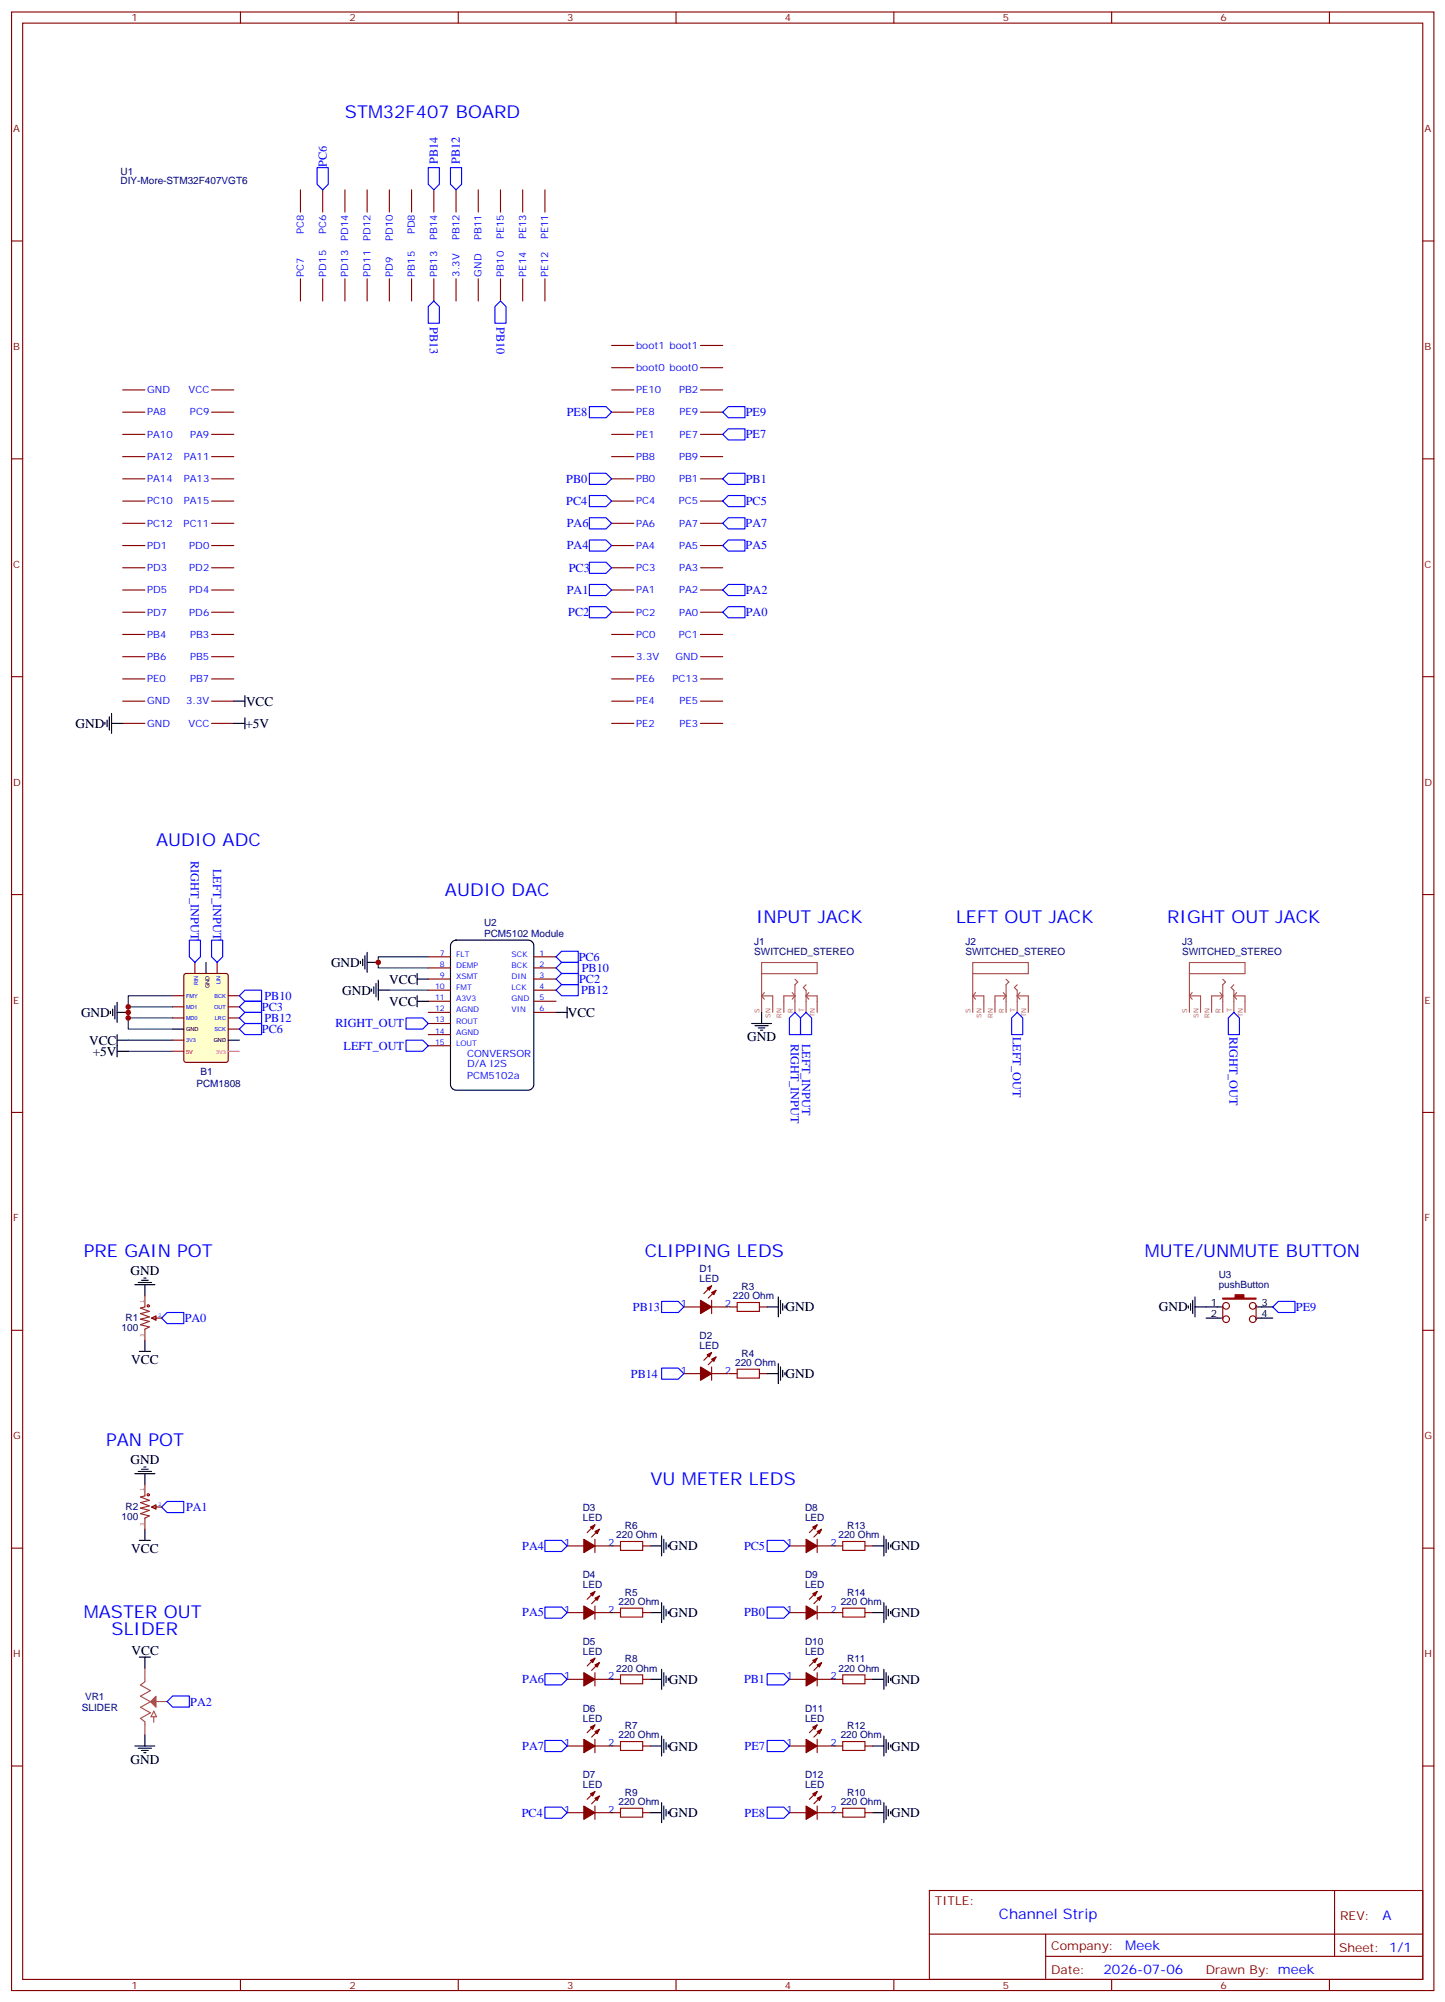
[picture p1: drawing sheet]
<svg xmlns="http://www.w3.org/2000/svg" width="459mm" height="635mm" viewBox="0 0 459 635" stroke-linecap="round" stroke-linejoin="round" font-family="sans-serif">
<g fill="none" stroke="#870000" stroke-width=".35">
<path d="M3.7 3.8h451.5v628h-451.5zM7.2 7.3h444.5v620.9h-444.5zM76.3 3.8v3.5M145.5 3.8v3.5M214.6 3.8v3.5M283.8 3.8v3.5M352.9 3.8v3.5M422.1 3.8v3.5M3.7 76.5h3.5M95.4 60.3v7M102.4 60.3v7M109.5 60.3v7"/>
<path d="M116.6 60.3v7M123.6 60.3v7M130.7 60.3v7M137.7 60.3v7M144.8 60.3v7M151.8 60.3v7M158.9 60.3v7M165.9 60.3v7M173 60.3v7M451.7 76.5h3.5M95.4 88.5v7M102.4 88.5v7"/>
<path d="M109.5 88.5v7M116.6 88.5v7M123.6 88.5v7M130.7 88.5v7M137.7 88.5v7M144.8 88.5v7M151.8 88.5v7M158.9 88.5v7M165.9 88.5v7M173 88.5v7M194.2 109.6h7M194.2 116.7h7"/>
<path d="M222.4 109.6h7M222.4 116.7h7M38.9 123.8h7.1M38.9 130.8h7.1M38.9 137.9h7.1M67.2 123.8h7M67.2 130.8h7M67.2 137.9h7M194.2 123.8h7M194.2 130.8h7M194.2 137.9h7M222.4 123.8h7"/>
<path d="M222.4 130.8h7M222.4 137.9h7M3.7 145.6h3.5M38.9 144.9h7.1M38.9 152h7.1M38.9 159h7.1M67.2 144.9h7M67.2 152h7M67.2 159h7M194.2 144.9h7M194.2 152h7M194.2 159h7"/>
<path d="M222.4 144.9h7M222.4 152h7M222.4 159h7M451.7 145.6h3.5M38.9 166.1h7.1M38.9 173.1h7.1M67.2 166.1h7M67.2 173.1h7M194.2 166.1h7M194.2 173.1h7M222.4 166.1h7M222.4 173.1h7"/>
<path d="M38.9 180.2h7.1M38.9 187.3h7.1M38.9 194.3h7.1M67.2 180.2h7M67.2 187.3h7M67.2 194.3h7M194.2 180.2h7M194.2 187.3h7M194.2 194.3h7M222.4 180.2h7M222.4 187.3h7M222.4 194.3h7"/>
<path d="M3.7 214.8h3.5M38.9 201.4h7.1M38.9 208.4h7.1M38.9 215.5h7.1M67.2 201.4h7M67.2 208.4h7M67.2 215.5h7M194.2 201.4h7M194.2 208.4h7M194.2 215.5h7M222.4 201.4h7M222.4 208.4h7"/>
<path d="M222.4 215.5h7M451.7 214.8h3.5M38.9 222.5h7.1M38.9 229.6h7.1M67.2 222.5h7M67.2 229.6h7M194.2 222.5h7M194.2 229.6h7M222.4 222.5h7M222.4 229.6h7M3.7 283.9h3.5M451.7 283.9h3.5"/>
<path d="M3.7 353.1h3.5M451.7 353.1h3.5M3.7 422.2h3.5M451.7 422.2h3.5M3.7 491.3h3.5M451.7 491.3h3.5M3.7 560.5h3.5M451.7 560.5h3.5M295.1 600h156.6v28.2h-156.6zM295.1 613.9h156.5M332 613.9v14.1M423.7 600v20.9"/>
<path d="M76.3 628.2v3.6M145.5 628.2v3.6M214.6 628.2v3.6M283.8 628.2v3.6M332 620.9h119.6M352.9 628.2v3.6M422.1 628.2v3.6"/>
</g>
<path d="M58.6 309.2l.5-.2h12.7l.6 .4 .1 27.1-.5 .6-12.9 .1-.7-.5-.1-27z" fill="#ffc" stroke="#870000" stroke-width=".35"/>
<g fill="none" stroke="#870000" stroke-width=".35">
<path d="M54.8 319.5h3.5M54.8 316h3.5M61.9 305.4v3.6M68.9 305.4v3.6M72.5 319.5h3.5M72.5 316h3.5M136 303.7h7M136 307.2h7M136 310.7h7M136 314.3h7M136 317.8h7M169.5 303.7h7"/>
<path d="M169.5 307.2h7M169.5 310.7h7M169.5 314.3h7M169.5 317.8h7M54.8 323.1h3.5M54.8 330.1h3.5M72.5 323.1h3.5M72.5 326.6h3.5M136 321.3h7M136 324.8h7M136 328.4h7M136 331.9h7"/>
<path d="M169.5 321.3h7M48.1 418.3l1.4-.7v1.4zM48.1 418.3h3.2M217.1 414.8h5.3M225.9 414.8h5.3M225.9 408.1l-2.5 2.5M225.9 412.7v4.2M227.3 409.5l-2.4 2.5M231.6 414.8h2.4M241.1 414.8h2.5M388.2 414.4v4.3M398.8 414.4v4.3"/>
<path d="M217.1 436h5.3M225.9 433.8v4.3M225.9 436h5.3M225.9 429.3l-2.5 2.4M227.3 430.7l-2.4 2.4M231.6 436h2.4M241.1 436h2.5M48.1 478.3l1.4-.7v1.4zM48.1 478.3h3.2M180.1 490.6h5.2M188.9 490.6h5.3M188.9 483.9l-2.5 2.5"/>
<path d="M188.9 488.5v4.3M190.3 485.4l-2.5 2.4M194.5 490.6h2.5M204 490.6h2.5M250.6 490.6h5.3M259.4 490.6h5.3M259.4 483.9l-2.4 2.5M259.4 488.5v4.3M260.8 485.4l-2.4 2.4M265.1 490.6h2.4M274.6 490.6h2.5M180.1 511.8h5.2"/>
<path d="M188.9 511.8h5.3M188.9 509.7v4.2M188.9 505.1l-2.5 2.5M190.3 506.5l-2.5 2.5M194.5 511.8h2.5M204 511.8h2.5M250.6 511.8h5.3M259.4 511.8h5.3M259.4 509.7v4.2M259.4 505.1l-2.4 2.5M260.8 506.5l-2.4 2.5M265.1 511.8h2.4"/>
<path d="M274.6 511.8h2.5M180.1 533h5.2M188.9 530.9v4.2M188.9 533h5.3M188.9 526.3l-2.5 2.4M190.3 527.7l-2.5 2.5M194.5 533h2.5M204 533h2.5M250.6 533h5.3M259.4 533h5.3M259.4 530.9v4.2M259.4 526.3l-2.4 2.4"/>
<path d="M260.8 527.7l-2.4 2.5M265.1 533h2.4M274.6 533h2.5M180.1 554.1h5.2M188.9 552v4.3M188.9 554.1h5.3M188.9 547.4l-2.5 2.5M190.3 548.9l-2.5 2.4M194.5 554.1h2.5M204 554.1h2.5M250.6 554.1h5.3M259.4 554.1h5.3"/>
<path d="M259.4 552v4.3M259.4 547.4l-2.4 2.5M260.8 548.9l-2.4 2.4M265.1 554.1h2.4M274.6 554.1h2.5M180.1 575.3h5.2M188.9 573.2v4.2M188.9 575.3h5.3M188.9 568.6l-2.5 2.5M190.3 570l-2.5 2.5M194.5 575.3h2.5M204 575.3h2.5"/>
<path d="M250.6 575.3h5.3M259.4 575.3h5.3M259.4 573.2v4.2M259.4 568.6l-2.4 2.5M260.8 570l-2.4 2.5M265.1 575.3h2.4M274.6 575.3h2.5"/>
<circle cx="389.3" cy="414.4" r="1.06"/>
<circle cx="389.3" cy="418.7" r="1.06"/>
<circle cx="397.7" cy="414.4" r="1.06"/>
<circle cx="397.7" cy="418.7" r="1.06"/>
</g>
<g fill="none" stroke="#000" stroke-width=".35">
<path d="M33.3 229.2v.7M34 228.5v2.1M34.7 227.5v4.2M35.4 229.6h3.5M35.4 226.4v6.4M74.2 229.6h3.6M74.2 222.5h3.6M77.8 220.8v3.5M77.8 227.8v3.6M143.6 298.9l1.2-.5h22.9l.9 .2 .6 .7 .3 .8v44.1l-.3 .9-.7 .7-.8 .2h-22.9l-.9-.3-.6-.7-.3-.8v-44.1zM36.5 319.2v4.2M37.2 318.1v6.4"/>
<path d="M65.4 305.4v3.6M114.4 305.1v.7M115.1 304.4v2.1M115.9 303.3v4.3M116.6 305.4h3.5M116.6 302.3v6.3M118 313.9v.7M118.7 313.2v2.1M119.4 312.1v4.3M120.1 314.3h3.5M120.1 311.1v6.3M132.4 310.7h3.6"/>
<path d="M132.4 309v3.5M132.4 316v3.5M132.4 317.8h3.6M180.1 319.5v3.6M35.1 321v.7M35.8 320.3v2.1M37.2 330.1h3.5M37.2 321.3h3.5M37.2 328.4v7M37.2 333.7h3.5M54.8 326.6h3.5M72.5 330.1h3.5"/>
<path d="M176.5 321.3h3.6M238.6 324.8h6.4M239.7 325.5h4.2M240.7 326.2h2.2M241.4 327h.7M241.8 321.3v3.5M42.8 407.7h6.4M43.9 407h4.2M44.9 406.3h2.2M45.6 405.6h.8M46 407.7v3.6M243.6 414.8h3.5"/>
<path d="M247.1 411.6v6.4M247.8 412.7v4.2M248.5 413.7v2.2M249.2 414.4v.7M377.3 414.4v.7M378 413.7v2.2M378.7 412.7v4.2M379.4 414.8h3.5M379.4 411.6v6.4M386.4 414.8h1.4M386.4 418.3h1.4M399.1 414.8h5"/>
<path d="M399.1 418.3h5M44.2 428.9h3.6M46 425.4v3.5M243.6 436h3.5M247.1 432.8v6.3M247.8 433.8v4.3M248.5 434.9v2.1M249.2 435.6v.7M42.8 467.7h6.4M43.9 467h4.2M44.9 466.3h2.2M45.6 465.6h.8"/>
<path d="M46 467.7v3.5M44.2 488.9h3.6M46 485.4v3.5M206.5 490.6h3.5M210 487.5v6.3M210.7 488.5v4.3M211.5 489.6v2.1M212.2 490.3v.7M277.1 490.6h3.5M280.6 487.5v6.3M281.3 488.5v4.3M282 489.6v2.1"/>
<path d="M282.7 490.3v.7M206.5 511.8h3.5M210 508.6v6.4M210.7 509.7v4.2M211.5 510.8v2.1M212.2 511.5v.7M277.1 511.8h3.5M280.6 508.6v6.4M281.3 509.7v4.2M282 510.8v2.1M282.7 511.5v.7M44.2 525.9h3.6"/>
<path d="M46 525.9v3.5M206.5 533h3.5M210 529.8v6.4M210.7 530.9v4.2M211.5 531.9v2.1M212.2 532.6v.7M277.1 533h3.5M280.6 529.8v6.4M281.3 530.9v4.2M282 531.9v2.1M282.7 532.6v.7M42.8 554.1h6.4"/>
<path d="M43.9 554.8h4.2M44.9 555.6h2.2M45.6 556.3h.8M46 550.6v3.5M206.5 554.1h3.5M210 551v6.3M210.7 552v4.3M211.5 553.1v2.1M212.2 553.8v.7M277.1 554.1h3.5M280.6 551v6.3M281.3 552v4.3"/>
<path d="M282 553.1v2.1M282.7 553.8v.7M206.5 575.3h3.5M210 572.1v6.4M210.7 573.2v4.2M211.5 574.3v2.1M212.2 575v.7M277.1 575.3h3.5M280.6 572.1v6.4M281.3 573.2v4.2M282 574.3v2.1M282.7 575v.7"/>
</g>
<path d="M54.8 333.7h3.5" fill="none" stroke="#f00" stroke-width=".35"/>
<path d="M72.5 333.7h3.5" fill="none" stroke="#f0f" stroke-width=".35"/>
<g fill="#870000" stroke="#870000" stroke-width=".35">
<path d="M222.4 412.7l3.5 2.1-3.5 2.1z"/>
<path d="M225.9 410.2l1.4-.7-.7 1.4z"/>
<path d="M224.5 408.8l1.4-.7-.7 1.4z"/>
<path d="M222.4 433.8l3.5 2.2-3.5 2.1z"/>
<path d="M225.9 431.4l1.4-.7-.7 1.4z"/>
<path d="M224.5 430l1.4-.7-.7 1.4z"/>
<path d="M185.3 488.5l3.6 2.1-3.6 2.2z"/>
<path d="M188.9 486.1l1.4-.7-.7 1.4z"/>
<path d="M187.5 484.6l1.4-.7-.7 1.5z"/>
<path d="M185.3 509.7l3.6 2.1-3.6 2.1z"/>
<path d="M188.9 507.2l1.4-.7-.7 1.4z"/>
<path d="M187.5 505.8l1.4-.7-.7 1.4z"/>
<path d="M185.3 530.9l3.6 2.1-3.6 2.1z"/>
<path d="M188.9 528.4l1.4-.7-.7 1.4z"/>
<path d="M187.5 527l1.4-.7-.7 1.4z"/>
<path d="M185.3 552l3.6 2.1-3.6 2.2z"/>
<path d="M188.9 549.6l1.4-.7-.7 1.4z"/>
<path d="M187.5 548.1l1.4-.7-.7 1.5z"/>
<path d="M185.3 573.2l3.6 2.1-3.6 2.1z"/>
<path d="M188.9 570.7l1.4-.7-.7 1.4z"/>
<path d="M187.5 569.3l1.4-.7-.7 1.4z"/>
<path d="M255.9 488.5l3.5 2.1-3.5 2.2z"/>
<path d="M259.4 486.1l1.4-.7-.7 1.4z"/>
<path d="M258 484.6l1.4-.7-.7 1.5z"/>
<path d="M255.9 509.7l3.5 2.1-3.5 2.1z"/>
<path d="M259.4 507.2l1.4-.7-.7 1.4z"/>
<path d="M258 505.8l1.4-.7-.7 1.4z"/>
<path d="M255.9 530.9l3.5 2.1-3.5 2.1z"/>
<path d="M259.4 528.4l1.4-.7-.7 1.4z"/>
<path d="M258 527l1.4-.7-.7 1.4z"/>
<path d="M255.9 552l3.5 2.1-3.5 2.2z"/>
<path d="M259.4 549.6l1.4-.7-.7 1.4z"/>
<path d="M258 548.1l1.4-.7-.7 1.5z"/>
<path d="M255.9 573.2l3.5 2.1-3.5 2.1z"/>
<path d="M259.4 570.7l1.4-.7-.7 1.4z"/>
<path d="M258 569.3l1.4-.7-.7 1.4z"/>
</g>
<g fill="none" stroke="#a64a4a" stroke-width=".35">
<path d="M241.8 309h17.6v-3.5h-17.6v15.8M241.8 316.1h3.5v5.2M241.8 316.1l.9 1M242.7 315l-.9 1.1M251.5 315l.9 1.1M252.4 316.1h-3.6v5.2M252.4 310.8l.9 .9-.9 .8v8.8M252.4 316.1l-.9 1M255.9 316.1h3.5v5.2M255.9 312.5l-.9 .9 .9 .9v7M255.9 316.1l.9 1M256.8 315l-.9 1.1"/>
<path d="M308.8 309h17.7v-3.5h-17.7v15.8M308.8 316.1h3.5v5.2M308.8 316.1l.9 1M309.7 315l-.9 1.1M318.5 315l.9 1.1M319.4 310.8l.9 .9-.9 .8v8.8M319.4 316.1h-3.5v5.2M319.4 316.1l-.9 1M322.9 316.1h3.6v5.2M322.9 312.5l-.8 .9 .8 .9v7M322.9 316.1l.9 1M323.8 315l-.9 1.1"/>
<path d="M377.6 309h17.7v-3.5h-17.7v15.8M377.6 316.1h3.5v5.2M377.6 316.1l.9 1M378.5 315l-.9 1.1M387.3 315l.9 1.1M388.2 316.1h-3.5v5.2M388.2 310.8l.9 .9-.9 .8v8.8M388.2 316.1l-.9 1M391.7 316.1h3.6v5.2M391.7 312.5l-.9 .9 .9 .9v7M391.7 316.1l.9 1M392.6 315l-.9 1.1"/>
<path d="M46 529.4v3.5M46 533v.7l-1.4 1.1 3.2 1.8-3.2 1.7 3.2 1.8-3.2 1.8 3.2 1.7-3.2 1.8 1.4 1v4.2M48.8 543.1l.9 1.8h-1.8zM48.8 544.9v1.7M49.6 540h3.5"/>
</g>
<path d="M47.8 540.1l1.7-1.8v3.6z" fill="#a64a4a" stroke="#a64a4a" stroke-width=".32"/>
<g fill="none" stroke="#a10000" stroke-width=".35">
<path d="M234 413.4h7.1v2.8h-7.1zM234 434.6h7.1v2.8h-7.1zM197 489.2h7v2.9h-7zM267.5 489.2h7.1v2.9h-7.1zM197 510.4h7v2.8h-7zM267.5 510.4h7.1v2.8h-7.1zM197 531.6h7v2.8h-7zM267.5 531.6h7.1v2.8h-7.1zM197 552.7h7v2.9h-7zM267.5 552.7h7.1v2.9h-7.1zM197 573.9h7v2.8h-7zM267.5 573.9h7.1v2.8h-7.1z"/>
<circle cx="47.1" cy="414.4" r=".35"/>
<circle cx="47.1" cy="474.4" r=".35"/>
</g>
<path d="M40.7 319.5h14.1M54.8 316h-14.1v10.6h14.1M123.6 314.3h12.4M136 303.7h-15.9v3.5h15.9M40.7 323.1h14.1M40.7 333.7h14.1M40.7 330.1h14.1" fill="none" stroke="#008700" stroke-width=".35"/>
<g fill="none" stroke="#00f" stroke-width=".35">
<path d="M100.7 53.2h3.5v5.3l-1.8 1.8-1.7-1.8zM143 53.2h3.5v5.3l-1.7 1.8-1.8-1.8zM158.9 95.5l1.8 1.8v5.3h-3.6v-5.3zM187.1 129h5.3l1.8 1.8-1.8 1.8h-5.3zM231.2 136.1h5.3v3.5h-5.3l-1.8-1.7zM187.1 157.3h5.3l1.8 1.7-1.8 1.8h-5.3zM187.1 150.2h5.3l1.8 1.8-1.8 1.7h-5.3zM229.4 159l1.8-1.7h5.3v3.5h-5.3zM229.4 152l1.8-1.8h5.3v3.5h-5.3zM187.1 178.4h5.3l1.8 1.8-1.8 1.8h-5.3zM187.1 171.4h5.3l1.8 1.7-1.8 1.8h-5.3zM187.1 164.3h5.3l1.8 1.8-1.8 1.8h-5.3z"/>
<path d="M231.2 171.4h5.3v3.5h-5.3l-1.8-1.8zM231.2 164.3h5.3v3.6h-5.3l-1.8-1.8zM187.1 185.5h5.3l1.8 1.8-1.8 1.7h-5.3zM187.1 192.5h5.3l1.8 1.8-1.8 1.8h-5.3zM231.2 192.5h5.3v3.6h-5.3l-1.8-1.8zM231.2 185.5h5.3v3.5h-5.3l-1.8-1.7zM60.1 298.4h3.5v5.3l-1.7 1.7-1.8-1.7zM67.2 298.4h3.5v5.3l-1.8 1.7-1.7-1.7zM76 316l1.8-1.7h5.2v3.5h-5.2zM76 319.5l1.8-1.7h5.2v3.5h-5.2zM176.5 303.7l1.8-1.8h5.3v3.5h-5.3zM178.3 312.5h5.3v3.5h-5.3l-1.8-1.7z"/>
<path d="M178.3 305.4h5.3v3.6h-5.3l-1.8-1.8zM178.3 309h5.3v3.5h-5.3l-1.8-1.8zM76 326.6l1.8-1.8h5.2v3.6h-5.2zM76 323.1l1.8-1.8h5.2v3.5h-5.2zM128.9 323.1h5.3l1.8 1.7-1.8 1.8h-5.3zM128.9 330.1h5.3l1.8 1.8-1.8 1.8h-5.3zM250.6 323.1l1.8-1.8 1.7 1.8v5.3h-3.5zM254.1 323.1l1.8-1.8 1.8 1.8v5.3h-3.6zM321.2 323.1l1.7-1.8 1.8 1.8v5.3h-3.5zM391.7 321.3l1.8 1.8v5.3h-3.5v-5.3zM53.1 416.6h5.2v3.5h-5.2l-1.8-1.8zM53.1 476.5h5.2v3.6h-5.2l-1.8-1.8z"/>
<path d="M173 488.9h5.3l1.8 1.7-1.8 1.8h-5.3zM243.6 488.9h5.2l1.8 1.7-1.8 1.8h-5.2zM173 510h5.3l1.8 1.8-1.8 1.8h-5.3zM243.6 510h5.2l1.8 1.8-1.8 1.8h-5.2zM54.8 538.3h5.3v3.5h-5.3l-1.7-1.8zM173 531.2h5.3l1.8 1.8-1.8 1.7h-5.3zM243.6 531.2h5.2l1.8 1.8-1.8 1.7h-5.2zM173 552.4h5.3l1.8 1.7-1.8 1.8h-5.3zM243.6 552.4h5.2l1.8 1.7-1.8 1.8h-5.2zM173 573.5h5.3l1.8 1.8-1.8 1.8h-5.3zM243.6 573.5h5.2l1.8 1.8-1.8 1.8h-5.2z"/>
</g>
<path d="M46 411.3v3.5l-1.4 .3 2.8 1.1-2.8 .7 2.8 1.1-2.8 .7 2.8 .7-2.8 1 2.8 .7-1.4 .8v3.5M46 471.2v3.6l-1.4 .3 2.8 1.1-2.8 .7 2.8 1-2.8 .7 2.8 .8-2.8 1 2.8 .7-1.4 .7v3.6" fill="none" stroke="#8c2424" stroke-width=".35"/>
<path d="M388.2 412h3.9v-1.1h2.8v1.1h3.9v.3h-10.6z" fill="#870000" stroke="#f00" stroke-width=".35"/>
<path d="M382.9 418.3h3.5M382.9 414.8h3.5" fill="none" stroke="#000" stroke-width=".35"/>
<path d="M136 53.2h3.5v5.3l-1.8 1.8-1.7-1.8zM137.7 95.5l1.8 1.8v5.3h-3.5v-5.3zM231.2 129h5.3v3.6h-5.3l-1.8-1.8zM210 413h5.3l1.8 1.8-1.8 1.8h-5.3zM405.8 413h5.3v3.6h-5.3l-1.7-1.8zM210 434.2h5.3l1.8 1.8-1.8 1.7h-5.3z" fill="none" stroke="#00f" stroke-width=".35"/>
<path d="M194.2 490.6h.3M264.7 490.6h.4M194.2 511.8h.3M264.7 511.8h.4M194.2 533h.3M264.7 533h.4M194.2 554.1h.3M264.7 554.1h.4M194.2 575.3h.3M264.7 575.3h.4" fill="none" stroke="#008700" stroke-width=".35"/>
<g fill="#c00">
<circle cx="40.7" cy="321.3" r=".88"/>
<circle cx="40.7" cy="319.5" r=".88"/>
<circle cx="40.7" cy="323.1" r=".88"/>
<circle cx="120.1" cy="305.4" r=".88"/>
</g>
<g font-size="5.6" fill="#00f">
<text x="109.5" y="37.3">STM32F407 BOARD</text>
<text x="49.5" y="268.4">AUDIO ADC</text>
<text x="141.3" y="284.3">AUDIO DAC</text>
<text x="240" y="293.1">INPUT JACK</text>
<text x="303.5" y="293.1">LEFT OUT JACK</text>
<text x="370.6" y="293.1">RIGHT OUT JACK</text>
<text x="26.6" y="398.9">PRE GAIN POT</text>
<text x="204.8" y="398.9">CLIPPING LEDS</text>
<text x="363.5" y="398.9">MUTE/UNMUTE BUTTON</text>
<text x="33.7" y="458.9">PAN POT</text>
<text x="206.5" y="471.2">VU METER LEDS</text>
<text x="26.6" y="513.6">MASTER OUT</text>
<text x="35.4" y="518.9">SLIDER</text>
</g>
<text font-size="4.6" fill="#00f" x="317.2" y="609">Channel Strip</text>
<g font-size="4.2">
<text x="78.1" y="223.9">VCC</text>
<text x="24" y="231">GND</text>
<text x="77.9" y="231">+5V</text>
<text x="105.1" y="306.9">GND</text>
<text x="108.6" y="315.7">GND</text>
<text x="123.5" y="312.2">VCC</text>
<text x="25.7" y="322.7">GND</text>
<text x="123.5" y="319.2">VCC</text>
<text x="180.2" y="322.7">VCC</text>
<text x="28.3" y="331.6">VCC</text>
<text x="29.4" y="335.1">+5V</text>
<text x="237.2" y="330.5">GND</text>
<text x="41.4" y="404.6">GND</text>
<text x="249.4" y="416.2">GND</text>
<text x="367.9" y="416.2">GND</text>
<text x="41.6" y="432.9">VCC</text>
<text x="249.4" y="437.4">GND</text>
<text x="41.4" y="464.5">GND</text>
<text x="41.6" y="492.9">VCC</text>
<text x="212.3" y="492.1">GND</text>
<text x="282.9" y="492.1">GND</text>
<text x="212.3" y="513.2">GND</text>
<text x="282.9" y="513.2">GND</text>
<text x="41.8" y="525.2">VCC</text>
<text x="212.3" y="534.4">GND</text>
<text x="282.9" y="534.4">GND</text>
<text x="212.3" y="555.6">GND</text>
<text x="282.9" y="555.6">GND</text>
<text x="41.4" y="559.8">GND</text>
<text x="212.3" y="576.7">GND</text>
<text x="282.9" y="576.7">GND</text>
</g>
<g font-size="4.2" fill="#00f">
<text x="438.9" y="609.3">A</text>
<text x="357.2" y="618.8">Meek</text>
<text x="350.3" y="626.6">2026-07-06</text>
</g>
<g font-size="3.9" fill="#00f">
<text x="103.8" y="52.9" transform="rotate(-90 103.8 52.9)">PC6</text>
<text x="139" y="52" transform="rotate(-90 139 52)">PB14</text>
<text x="146" y="52.1" transform="rotate(-90 146 52.1)">PB12</text>
<text x="136.5" y="103.7" transform="rotate(90 136.5 103.7)">PB13</text>
<text x="157.6" y="103.7" transform="rotate(90 157.6 103.7)">PB10</text>
<text x="180" y="132">PE8</text>
<text x="236.8" y="132">PE9</text>
<text x="236.8" y="139.1">PE7</text>
<text x="179.8" y="153.2">PB0</text>
<text x="236.8" y="153.2">PB1</text>
<text x="179.8" y="160.2">PC4</text>
<text x="236.8" y="160.3">PC5</text>
<text x="179.9" y="167.3">PA6</text>
<text x="236.7" y="167.3">PA7</text>
<text x="179.9" y="174.4">PA4</text>
<text x="236.7" y="174.4">PA5</text>
<text x="180.6" y="181.5">PC3</text>
<text x="179.9" y="188.5">PA1</text>
<text x="236.8" y="188.5">PA2</text>
<text x="180.4" y="195.5">PC2</text>
<text x="236.8" y="195.6">PA0</text>
<text x="60.6" y="273.2" transform="rotate(90 60.6 273.2)">RIGHT_INPUT</text>
<text x="67.7" y="275.7" transform="rotate(90 67.7 275.7)">LEFT_INPUT</text>
<text x="183.7" y="305">PC6</text>
<text x="183.9" y="312">PC2</text>
<text x="184.7" y="308.5">PB10</text>
<text x="83.9" y="317.3">PB10</text>
<text x="184.5" y="315.5">PB12</text>
<text x="83.2" y="320.8">PC3</text>
<text x="83.2" y="327.9">PC6</text>
<text x="83.9" y="324.3">PB12</text>
<text x="106.5" y="326.1">RIGHT_OUT</text>
<text x="321.6" y="329" transform="rotate(90 321.6 329)">LEFT_OUT</text>
<text x="390.4" y="329" transform="rotate(90 390.4 329)">RIGHT_OUT</text>
<text x="109.1" y="333.1">LEFT_OUT</text>
<text x="251.1" y="331.2" transform="rotate(90 251.1 331.2)">RIGHT_INPUT</text>
<text x="254.6" y="331.3" transform="rotate(90 254.6 331.3)">LEFT_INPUT</text>
<text x="58.6" y="419.6">PA0</text>
<text x="200.9" y="416">PB13</text>
<text x="411.4" y="416">PE9</text>
<text x="200.3" y="437.2">PB14</text>
<text x="59.1" y="479.5">PA1</text>
<text x="165.8" y="491.9">PA4</text>
<text x="236.2" y="491.9">PC5</text>
<text x="165.8" y="513">PA5</text>
<text x="236.2" y="513">PB0</text>
<text x="165.8" y="534.2">PA6</text>
<text x="236.2" y="534.2">PB1</text>
<text x="60.4" y="541.3">PA2</text>
<text x="165.8" y="555.4">PA7</text>
<text x="236.4" y="555.4">PE7</text>
<text x="165.7" y="576.5">PC4</text>
<text x="236.4" y="576.5">PE8</text>
</g>
<g font-size="3.9" fill="#800">
<text x="296.8" y="604.6">TITLE:</text>
<text x="425.5" y="609.3">REV:</text>
<text x="333.7" y="618.8">Company:</text>
<text x="425.1" y="619.4">Sheet: 1/1</text>
<text x="333.7" y="626.5">Date:</text>
<text x="382.8" y="626.6">Drawn By: meek</text>
</g>
<g font-size="3.2" fill="#800">
<text x="41.8" y="6.8">1</text>
<text x="110.9" y="6.8">2</text>
<text x="180.1" y="6.8">3</text>
<text x="249.2" y="6.8">4</text>
<text x="318.3" y="6.8">5</text>
<text x="387.5" y="6.8">6</text>
<text x="4.2" y="41.9">A</text>
<text x="452.2" y="41.9">A</text>
<text x="4.2" y="111.1">B</text>
<text x="452.2" y="111.1">B</text>
<text x="4.2" y="180.2">C</text>
<text x="452.2" y="180.2">C</text>
<text x="4.2" y="249.3">D</text>
<text x="452.2" y="249.3">D</text>
<text x="4.2" y="318.5">E</text>
<text x="452.2" y="318.5">E</text>
<text x="4.2" y="387.6">F</text>
<text x="452.2" y="387.6">F</text>
<text x="4.2" y="456.8">G</text>
<text x="452.2" y="456.8">G</text>
<text x="4.2" y="525.9">H</text>
<text x="452.2" y="525.9">H</text>
<text x="41.8" y="631.2">1</text>
<text x="110.9" y="631.2">2</text>
<text x="180.1" y="631.2">3</text>
<text x="249.2" y="631.2">4</text>
<text x="318.3" y="631.2">5</text>
<text x="387.5" y="631.2">6</text>
</g>
<g font-size="3.2" fill="#000080">
<text x="38.2" y="58.5">DIY-More-STM32F407VGT6</text>
<text x="38.2" y="55.6">U1</text>
<text x="153.7" y="293.9">U2</text>
<text x="153.7" y="297.3">PCM5102 Module</text>
<text x="239.4" y="299.9">J1</text>
<text x="306.5" y="299.8">J2</text>
<text x="375.3" y="299.8">J3</text>
<text x="239.4" y="303">SWITCHED_STEREO</text>
<text x="306.5" y="303">SWITCHED_STEREO</text>
<text x="375.3" y="303">SWITCHED_STEREO</text>
<text x="63.7" y="341.1">B1</text>
<text x="62.3" y="344.9">PCM1808</text>
<text x="222.1" y="407">LED</text>
<text x="222.1" y="403.9">D1</text>
<text x="386.9" y="405.7">U3</text>
<text x="232.7" y="412.3">220 Ohm</text>
<text x="235.4" y="409.4">R3</text>
<text x="386.9" y="408.9">pushButton</text>
<text x="39.8" y="419.4">R1</text>
<text x="38.6" y="422.6">100</text>
<text x="222.1" y="425">D2</text>
<text x="222.1" y="428.2">LED</text>
<text x="235.4" y="430.6">R4</text>
<text x="233.4" y="433.5">220 Ohm</text>
<text x="39.8" y="479.4">R2</text>
<text x="185" y="479.7">D3</text>
<text x="255.6" y="479.7">D8</text>
<text x="38.6" y="482.5">100</text>
<text x="185" y="482.9">LED</text>
<text x="198.4" y="485.2">R6</text>
<text x="255.6" y="482.9">LED</text>
<text x="268.9" y="485.2">R13</text>
<text x="195.7" y="488.2">220 Ohm</text>
<text x="266.2" y="488.2">220 Ohm</text>
<text x="185" y="500.9">D4</text>
<text x="255.6" y="500.9">D9</text>
<text x="185" y="504">LED</text>
<text x="196.4" y="509.3">220 Ohm</text>
<text x="198.4" y="506.4">R5</text>
<text x="255.6" y="504">LED</text>
<text x="266.9" y="509.3">220 Ohm</text>
<text x="268.9" y="506.4">R14</text>
<text x="185" y="525.2">LED</text>
<text x="185" y="522">D5</text>
<text x="198.4" y="527.6">R8</text>
<text x="255.6" y="525.2">LED</text>
<text x="255.6" y="522">D10</text>
<text x="268.9" y="527.6">R11</text>
<text x="195.7" y="530.5">220 Ohm</text>
<text x="266.2" y="530.5">220 Ohm</text>
<text x="27" y="539.4">VR1</text>
<text x="26" y="543">SLIDER</text>
<text x="185" y="543.2">D6</text>
<text x="255.6" y="543.2">D11</text>
<text x="185" y="546.4">LED</text>
<text x="196.4" y="551.7">220 Ohm</text>
<text x="198.4" y="548.7">R7</text>
<text x="255.6" y="546.4">LED</text>
<text x="266.9" y="551.7">220 Ohm</text>
<text x="268.9" y="548.7">R12</text>
<text x="185" y="567.5">LED</text>
<text x="185" y="564.4">D7</text>
<text x="198.4" y="569.9">R9</text>
<text x="255.6" y="567.5">LED</text>
<text x="255.6" y="564.4">D12</text>
<text x="268.9" y="569.9">R10</text>
<text x="196.4" y="572.8">220 Ohm</text>
<text x="266.9" y="572.8">220 Ohm</text>
</g>
<g font-size="3.2" fill="#00f">
<text x="96.4" y="74.2" transform="rotate(-90 96.4 74.2)">PC8</text>
<text x="103.5" y="74.2" transform="rotate(-90 103.5 74.2)">PC6</text>
<text x="110.6" y="76.4" transform="rotate(-90 110.6 76.4)">PD14</text>
<text x="117.6" y="76.4" transform="rotate(-90 117.6 76.4)">PD12</text>
<text x="124.7" y="76.4" transform="rotate(-90 124.7 76.4)">PD10</text>
<text x="131.7" y="74.4" transform="rotate(-90 131.7 74.4)">PD8</text>
<text x="138.8" y="76.1" transform="rotate(-90 138.8 76.1)">PB14</text>
<text x="145.8" y="76.1" transform="rotate(-90 145.8 76.1)">PB12</text>
<text x="152.9" y="76.1" transform="rotate(-90 152.9 76.1)">PB11</text>
<text x="159.9" y="76" transform="rotate(-90 159.9 76)">PE15</text>
<text x="167" y="76" transform="rotate(-90 167 76)">PE13</text>
<text x="174.1" y="76" transform="rotate(-90 174.1 76)">PE11</text>
<text x="96.4" y="87.8" transform="rotate(-90 96.4 87.8)">PC7</text>
<text x="103.5" y="87.8" transform="rotate(-90 103.5 87.8)">PD15</text>
<text x="110.6" y="87.8" transform="rotate(-90 110.6 87.8)">PD13</text>
<text x="117.6" y="87.8" transform="rotate(-90 117.6 87.8)">PD11</text>
<text x="124.7" y="87.8" transform="rotate(-90 124.7 87.8)">PD9</text>
<text x="131.7" y="87.8" transform="rotate(-90 131.7 87.8)">PB15</text>
<text x="138.8" y="87.8" transform="rotate(-90 138.8 87.8)">PB13</text>
<text x="145.8" y="87.8" transform="rotate(-90 145.8 87.8)">3.3V</text>
<text x="152.9" y="87.8" transform="rotate(-90 152.9 87.8)">GND</text>
<text x="159.9" y="87.8" transform="rotate(-90 159.9 87.8)">PB10</text>
<text x="167" y="87.8" transform="rotate(-90 167 87.8)">PE14</text>
<text x="174.1" y="87.8" transform="rotate(-90 174.1 87.8)">PE12</text>
<text x="201.9" y="110.7">boot1 boot1</text>
<text x="201.9" y="117.8">boot0 boot0</text>
<text x="46.7" y="124.8">GND</text>
<text x="59.9" y="124.8">VCC</text>
<text x="201.9" y="124.8">PE10</text>
<text x="215.6" y="124.8">PB2</text>
<text x="46.7" y="131.9">PA8</text>
<text x="60.3" y="131.9">PC9</text>
<text x="201.9" y="131.9">PE8</text>
<text x="215.7" y="131.9">PE9</text>
<text x="46.7" y="138.9">PA10</text>
<text x="60.4" y="138.9">PA9</text>
<text x="201.9" y="138.9">PE1</text>
<text x="215.7" y="138.9">PE7</text>
<text x="46.7" y="146">PA12</text>
<text x="58.3" y="146">PA11</text>
<text x="201.9" y="146">PB8</text>
<text x="215.6" y="146">PB9</text>
<text x="46.7" y="153">PA14</text>
<text x="58.3" y="153">PA13</text>
<text x="201.9" y="153">PB0</text>
<text x="215.6" y="153">PB1</text>
<text x="46.7" y="160.1">PC10</text>
<text x="58.3" y="160.1">PA15</text>
<text x="201.9" y="160.1">PC4</text>
<text x="215.5" y="160.1">PC5</text>
<text x="46.7" y="167.1">PC12</text>
<text x="58.3" y="167.1">PC11</text>
<text x="201.9" y="167.1">PA6</text>
<text x="215.6" y="167.1">PA7</text>
<text x="46.7" y="174.2">PD1</text>
<text x="60.1" y="174.2">PD0</text>
<text x="201.9" y="174.2">PA4</text>
<text x="215.6" y="174.2">PA5</text>
<text x="46.7" y="181.3">PD3</text>
<text x="60.1" y="181.3">PD2</text>
<text x="201.9" y="181.3">PC3</text>
<text x="215.6" y="181.3">PA3</text>
<text x="46.7" y="188.3">PD5</text>
<text x="60.1" y="188.3">PD4</text>
<text x="201.9" y="188.3">PA1</text>
<text x="215.6" y="188.3">PA2</text>
<text x="46.7" y="195.4">PD7</text>
<text x="60.1" y="195.4">PD6</text>
<text x="201.9" y="195.4">PC2</text>
<text x="215.6" y="195.4">PA0</text>
<text x="46.7" y="202.4">PB4</text>
<text x="60.4" y="202.4">PB3</text>
<text x="201.9" y="202.4">PC0</text>
<text x="215.5" y="202.4">PC1</text>
<text x="46.7" y="209.5">PB6</text>
<text x="60.4" y="209.5">PB5</text>
<text x="201.9" y="209.5">3.3V</text>
<text x="214.4" y="209.5">GND</text>
<text x="46.7" y="216.5">PE0</text>
<text x="60.4" y="216.5">PB7</text>
<text x="201.9" y="216.5">PE6</text>
<text x="213.5" y="216.5">PC13</text>
<text x="46.7" y="223.6">GND</text>
<text x="59.1" y="223.6">3.3V</text>
<text x="201.9" y="223.6">PE4</text>
<text x="215.7" y="223.6">PE5</text>
<text x="46.7" y="230.6">GND</text>
<text x="59.9" y="230.6">VCC</text>
<text x="201.9" y="230.6">PE2</text>
<text x="215.7" y="230.6">PE3</text>
<text x="148.3" y="335.4">CONVERSOR</text>
<text x="148.3" y="338.6">D/A I2S</text>
<text x="148.3" y="342.5">PCM5102a</text>
<text x="216.1" y="414.8">1</text>
<text x="230.2" y="414.8">2</text>
<text x="216.1" y="436">1</text>
<text x="230.2" y="436">2</text>
<text x="179.1" y="490.6">1</text>
<text x="193.1" y="490.6">2</text>
<text x="249.7" y="490.6">1</text>
<text x="263.7" y="490.6">2</text>
<text x="179.1" y="511.8">1</text>
<text x="193.1" y="511.8">2</text>
<text x="249.7" y="511.8">1</text>
<text x="263.7" y="511.8">2</text>
<text x="179.1" y="533">1</text>
<text x="193.1" y="533">2</text>
<text x="249.7" y="533">1</text>
<text x="263.7" y="533">2</text>
<text x="179.1" y="554.1">1</text>
<text x="193.1" y="554.1">2</text>
<text x="249.7" y="554.1">1</text>
<text x="263.7" y="554.1">2</text>
<text x="179.1" y="575.3">1</text>
<text x="193.1" y="575.3">2</text>
<text x="249.7" y="575.3">1</text>
<text x="263.7" y="575.3">2</text>
</g>
<g font-size="3.2">
<text x="384.4" y="418">2</text>
<text x="384.4" y="414.4">1</text>
<text x="400.5" y="418">4</text>
<text x="400.5" y="414.4">3</text>
</g>
<g font-size="2.5" fill="#00f">
<text x="139.7" y="303.3">7</text>
<text x="144.8" y="303.7">FLT</text>
<text x="162.4" y="303.7">SCK</text>
<text x="171.2" y="303.3">1</text>
<text x="139.7" y="306.8">8</text>
<text x="139.7" y="310.4">9</text>
<text x="144.8" y="307.2">DEMP</text>
<text x="144.8" y="310.7">XSMT</text>
<text x="162.4" y="307.2">BCK</text>
<text x="162.4" y="310.7">DIN</text>
<text x="171.2" y="306.8">2</text>
<text x="171.2" y="310.4">3</text>
<text x="138.1" y="313.9">10</text>
<text x="138.1" y="317.4">11</text>
<text x="144.8" y="314.3">FMT</text>
<text x="144.8" y="317.8">A3V3</text>
<text x="162.4" y="314.3">LCK</text>
<text x="162.4" y="317.8">GND</text>
<text x="171.2" y="313.9">4</text>
<text x="171.2" y="317.4">5</text>
<text x="138.1" y="321">12</text>
<text x="144.8" y="321.3">AGND</text>
<text x="162.4" y="321.3">VIN</text>
<text x="171.2" y="321">6</text>
<text x="138.1" y="324.5">13</text>
<text x="138.1" y="328">14</text>
<text x="144.8" y="324.8">ROUT</text>
<text x="144.8" y="328.4">AGND</text>
<text x="138.1" y="331.5">15</text>
<text x="144.8" y="331.9">LOUT</text>
</g>
<g font-size="2.1" fill="#a54b4b">
<text x="241.1" y="321.4" transform="rotate(-90 241.1 321.4)">S</text>
<text x="244.6" y="323" transform="rotate(-90 244.6 323)">SN</text>
<text x="248.2" y="323" transform="rotate(-90 248.2 323)">RN</text>
<text x="251.7" y="321.4" transform="rotate(-90 251.7 321.4)">R</text>
<text x="255.2" y="321.3" transform="rotate(-90 255.2 321.3)">T</text>
<text x="258.7" y="322.9" transform="rotate(-90 258.7 322.9)">TN</text>
<text x="308.1" y="321.4" transform="rotate(-90 308.1 321.4)">S</text>
<text x="311.7" y="323" transform="rotate(-90 311.7 323)">SN</text>
<text x="315.2" y="323" transform="rotate(-90 315.2 323)">RN</text>
<text x="318.7" y="321.4" transform="rotate(-90 318.7 321.4)">R</text>
<text x="322.2" y="321.3" transform="rotate(-90 322.2 321.3)">T</text>
<text x="325.8" y="322.9" transform="rotate(-90 325.8 322.9)">TN</text>
<text x="376.9" y="321.4" transform="rotate(-90 376.9 321.4)">S</text>
<text x="380.4" y="323" transform="rotate(-90 380.4 323)">SN</text>
<text x="384" y="323" transform="rotate(-90 384 323)">RN</text>
<text x="387.5" y="321.4" transform="rotate(-90 387.5 321.4)">R</text>
<text x="391" y="321.3" transform="rotate(-90 391 321.3)">T</text>
<text x="394.6" y="322.9" transform="rotate(-90 394.6 322.9)">TN</text>
</g>
<g font-size="1.8" fill="#00f">
<text x="59.1" y="316.7">FMY</text>
<text x="62.9" y="312.7" transform="rotate(-90 62.9 312.7)">RIN</text>
<text x="68.1" y="316.7">BCK</text>
<text x="70" y="312.4" transform="rotate(-90 70 312.4)">LIN</text>
<text x="59.1" y="320.3">MD1</text>
<text x="59.1" y="323.8">MD0</text>
<text x="68" y="320.3">OUT</text>
<text x="68.2" y="323.8">LRC</text>
<text x="68.1" y="327.3">SCK</text>
<text x="59.1" y="330.8">3V3</text>
<text x="50.2" y="418">2</text>
<text x="50.2" y="477.9">2</text>
</g>
<g font-size="1.8">
<text x="66.5" y="313.6" transform="rotate(-90 66.5 313.6)">GND</text>
<text x="59.1" y="327.3">GND</text>
<text x="67.8" y="330.8">GND</text>
</g>
<text font-size="1.8" fill="#f00" x="59.1" y="334.4">5V</text>
<text font-size="1.8" fill="#f0f" x="68.6" y="334.4">3V3</text>
<g font-size="1.8" fill="#8d2323">
<text x="45.6" y="413.4" transform="rotate(-90 45.6 413.4)">1</text>
<text x="45.6" y="424.3" transform="rotate(-90 45.6 424.3)">3</text>
<text x="45.6" y="473.4" transform="rotate(-90 45.6 473.4)">1</text>
<text x="45.6" y="484.3" transform="rotate(-90 45.6 484.3)">3</text>
</g>
</svg>
